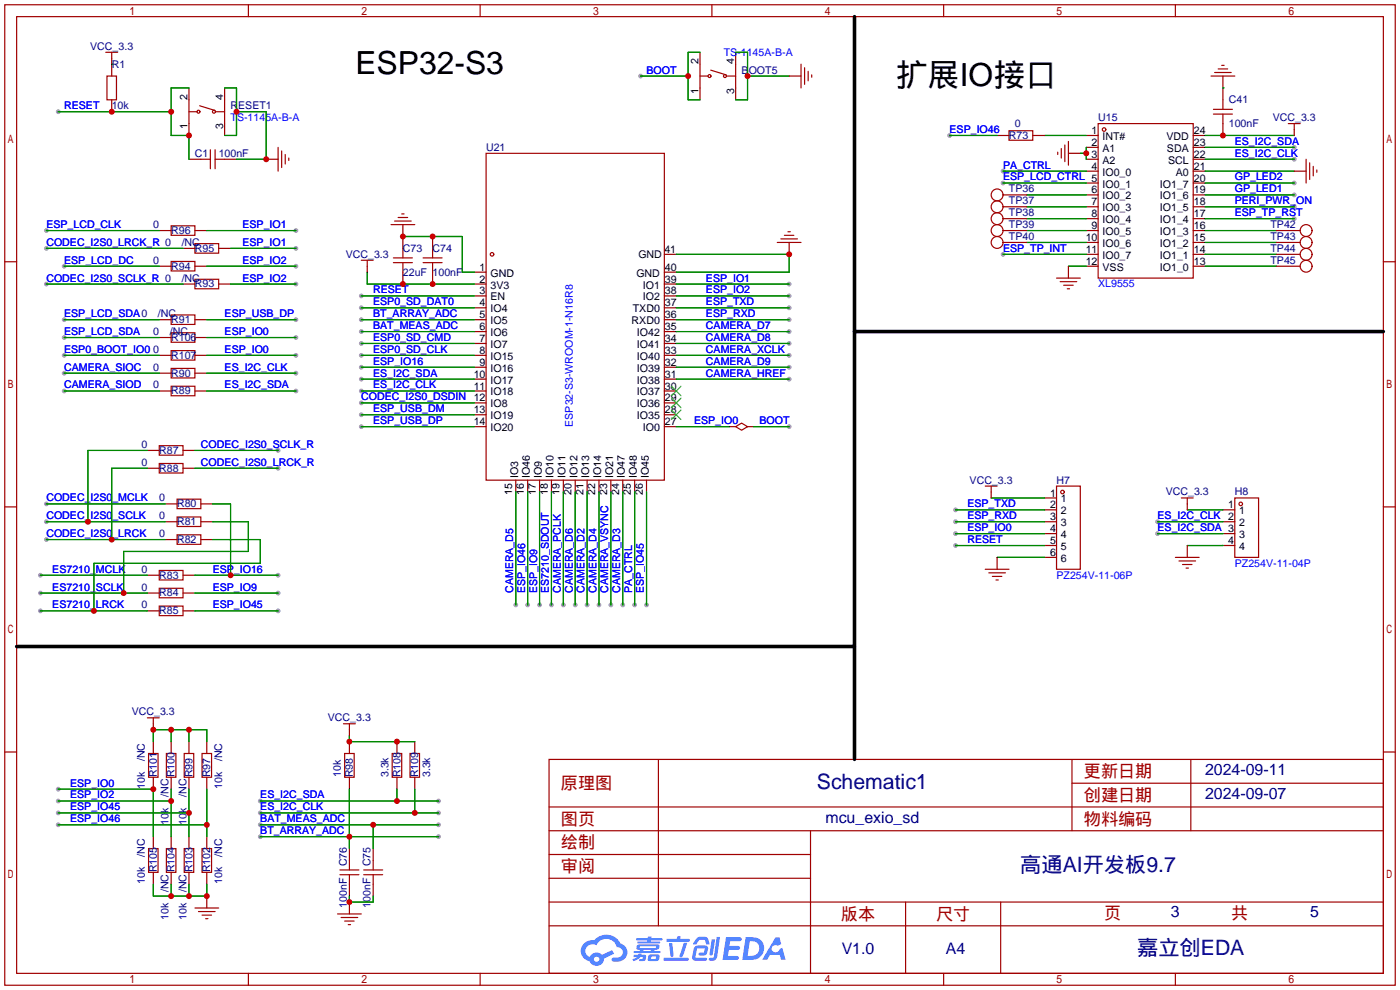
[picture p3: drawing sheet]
<svg xmlns="http://www.w3.org/2000/svg" width="299mm" height="212mm" viewBox="0 0 299 212" stroke-linecap="round" stroke-linejoin="round" font-family="sans-serif">
<g fill="#999">
<circle cx="12.4" cy="23.9" r=".51"/>
<circle cx="136.9" cy="16.3" r=".51"/>
<circle cx="77.2" cy="63.2" r=".51"/>
<circle cx="77.2" cy="65.8" r=".51"/>
<circle cx="77.2" cy="68.3" r=".51"/>
<circle cx="77.2" cy="70.9" r=".51"/>
<circle cx="77.2" cy="73.4" r=".51"/>
<circle cx="77.2" cy="75.9" r=".51"/>
<circle cx="77.2" cy="78.5" r=".51"/>
<circle cx="77.2" cy="81" r=".51"/>
<circle cx="77.2" cy="83.6" r=".51"/>
<circle cx="77.2" cy="86.1" r=".51"/>
<circle cx="77.2" cy="88.6" r=".51"/>
<circle cx="77.2" cy="91.2" r=".51"/>
<circle cx="110.2" cy="129.3" r=".51"/>
<circle cx="112.8" cy="129.3" r=".51"/>
<circle cx="115.3" cy="129.3" r=".51"/>
<circle cx="117.9" cy="129.3" r=".51"/>
<circle cx="120.4" cy="129.3" r=".51"/>
<circle cx="125.5" cy="129.3" r=".51"/>
<circle cx="128" cy="129.3" r=".51"/>
<circle cx="130.6" cy="129.3" r=".51"/>
<circle cx="133.1" cy="129.3" r=".51"/>
<circle cx="135.6" cy="129.3" r=".51"/>
<circle cx="168.7" cy="81" r=".51"/>
<circle cx="168.7" cy="78.5" r=".51"/>
<circle cx="168.7" cy="75.9" r=".51"/>
<circle cx="168.7" cy="73.4" r=".51"/>
<circle cx="168.7" cy="70.9" r=".51"/>
<circle cx="168.7" cy="68.3" r=".51"/>
<circle cx="168.7" cy="65.8" r=".51"/>
<circle cx="168.7" cy="63.2" r=".51"/>
<circle cx="168.7" cy="60.7" r=".51"/>
<circle cx="122.9" cy="129.3" r=".51"/>
<circle cx="138.2" cy="129.3" r=".51"/>
<circle cx="59.4" cy="122.9" r=".51"/>
<circle cx="59.4" cy="126.7" r=".51"/>
<circle cx="59.4" cy="130.6" r=".51"/>
<circle cx="59.4" cy="96.3" r=".51"/>
<circle cx="59.4" cy="100.1" r=".51"/>
<circle cx="9.9" cy="107.7" r=".51"/>
<circle cx="9.9" cy="111.5" r=".51"/>
<circle cx="9.9" cy="115.3" r=".51"/>
<circle cx="8.6" cy="122.9" r=".51"/>
<circle cx="8.6" cy="130.6" r=".51"/>
<circle cx="8.6" cy="126.7" r=".51"/>
<circle cx="63.2" cy="83.6" r=".51"/>
<circle cx="13.7" cy="83.6" r=".51"/>
<circle cx="63.2" cy="79.8" r=".51"/>
<circle cx="13.7" cy="79.8" r=".51"/>
<circle cx="63.2" cy="68.3" r=".51"/>
<circle cx="13.7" cy="68.3" r=".51"/>
<circle cx="63.2" cy="60.7" r=".51"/>
<circle cx="9.9" cy="60.7" r=".51"/>
<circle cx="63.2" cy="56.9" r=".51"/>
<circle cx="13.7" cy="56.9" r=".51"/>
<circle cx="63.2" cy="53.1" r=".51"/>
<circle cx="9.9" cy="53.1" r=".51"/>
<circle cx="63.2" cy="49.3" r=".51"/>
<circle cx="9.9" cy="49.3" r=".51"/>
<circle cx="12.4" cy="168.7" r=".51"/>
<circle cx="12.4" cy="171.2" r=".51"/>
<circle cx="12.4" cy="173.7" r=".51"/>
<circle cx="12.4" cy="176.3" r=".51"/>
<circle cx="63.2" cy="72.1" r=".51"/>
<circle cx="13.7" cy="72.1" r=".51"/>
<circle cx="63.2" cy="75.9" r=".51"/>
<circle cx="13.7" cy="75.9" r=".51"/>
<circle cx="55.6" cy="176.3" r=".51"/>
<circle cx="93.7" cy="176.3" r=".51"/>
<circle cx="55.6" cy="178.8" r=".51"/>
<circle cx="93.7" cy="178.8" r=".51"/>
<circle cx="55.6" cy="171.2" r=".51"/>
<circle cx="93.7" cy="171.2" r=".51"/>
<circle cx="55.6" cy="173.7" r=".51"/>
<circle cx="93.7" cy="173.7" r=".51"/>
<circle cx="204.2" cy="109" r=".51"/>
<circle cx="204.2" cy="111.5" r=".51"/>
<circle cx="204.2" cy="114" r=".51"/>
<circle cx="204.2" cy="116.6" r=".51"/>
<circle cx="247.4" cy="111.5" r=".51"/>
<circle cx="247.4" cy="114" r=".51"/>
<circle cx="168.7" cy="91.2" r=".51"/>
<circle cx="214.4" cy="36.6" r=".51"/>
<circle cx="214.4" cy="39.1" r=".51"/>
<circle cx="214.4" cy="54.4" r=".51"/>
<circle cx="276.6" cy="31.5" r=".51"/>
<circle cx="276.6" cy="34" r=".51"/>
<circle cx="276.6" cy="39.1" r=".51"/>
<circle cx="276.6" cy="41.7" r=".51"/>
<circle cx="276.6" cy="44.2" r=".51"/>
<circle cx="276.6" cy="46.7" r=".51"/>
<circle cx="202.9" cy="29" r=".51"/>
</g>
<g fill="none" stroke="#a10000" stroke-width=".25">
<path d="M1 1h297.2v209.6h-297.2zM3.6 3.6h292.1v204.4h-292.1zM53.1 1v2.6M102.6 1v2.6M152.1 1v2.6M201.7 1v2.6M251.2 1v2.6M1 55.9h2.6M295.7 55.9h2.5M1 108.3h2.6M295.7 108.3h2.5M1 160.7h2.6"/>
<path d="M117.3 162.3h178.4v45.7h-178.4zM117.3 177.5h178.4M117.3 172.5h178.4M140.7 162.3v35.6M173.2 177.5v30.5M229.1 162.3v15.2M229.1 167.4h66.6M254.5 162.3v15.2M295.7 160.7h2.5M117.3 182.6h55.9M117.3 197.9h178.4M117.3 192.8h178.4"/>
<path d="M117.3 187.7h55.9M193.5 192.8v15.2M213.9 192.8v15.2M53.1 208v2.6M102.6 208v2.6M152.1 208v2.6M201.7 208v2.6M251.2 208v2.6"/>
</g>
<g fill="#5487ff">
<path d="M155.2 200.3h2.6a.48 .48 0 0 1 .7 .4 .48 .48 0 0 1-.6 .4h-1.8l-.2 1.1h1.9a.43 .43 0 0 1 .4 .4 .43 .43 0 0 1-.5 .4h-1.9l-.2 1.3h1.7a.45 .45 0 0 1 .5 .2 .45 .45 0 0 1-.1 .6h-3.3z"/>
<path d="M165.7 200.3h.9l.4 1.5-.8 .3a.84 .84 0 0 0-1.2 .3 .84 .84 0 0 0 .4 1.1 .84 .84 0 0 0 1.1-.4l.1-.2 .6-.3 .7 2.5h-1l-.2-1h-2.1l-.6 1h-1.1z"/>
<path d="M152.1 200.8h.7l-.5 3.1a.36 .36 0 0 1-.3 .3 .36 .36 0 0 1-.4-.3z"/>
<path d="M153.2 200.2h.7l-.6 4.3a1.13 1.13 0 0 1-1.8 .6l.2-.4h.7l.2-.2z"/>
<path d="M148.9 200.6l.6-.4h1a.77 .77 0 0 1 .9 .5l.3 1-.2 .2h-.5l-.3-.9-.2-.2-1 .1-.7 1-.6-.1-.1-.2z"/>
<path d="M148.4 202.4l.6-.3h1.7a.81 .81 0 0 1 .7 .5 .81 .81 0 0 1-.2 .8 .81 .81 0 0 1-.9 .8h-.7a.32 .32 0 0 1-.3-.3 .32 .32 0 0 1 .4-.3h.7l.2-.9-1.6 .1-.4 1.8 2.2 .1a.32 .32 0 0 1 .3 .4 .32 .32 0 0 1-.4 .2h-2.2l-.5-.3-.1-.5z"/>
<path d="M141.9 204.7h5a.33 .33 0 0 1 .3 .3 .33 .33 0 0 1-.3 .3h-4.9l-.2-.1z"/>
<path d="M146.1 201.5h.8l-.7 2a.98 .98 0 0 1-.7 1.1l-.3-.3z"/>
<path d="M143 201.6h.7l.3 2.5a.34 .34 0 0 1-.3 .4 .34 .34 0 0 1-.4-.3z"/>
<path d="M142.5 200.7h2.1l.3-.6h.6l-.1 .6h1.7a.32 .32 0 0 1 .4 .3 .32 .32 0 0 1-.4 .3h-4.5l-.2-.2z"/>
<path d="M135.5 204.1h.9l.1-.3h.6v.3h.8a.82 .82 0 0 1-.5 1.3h-.8v-.4l.7-.1 .1-.3a.68 .68 0 0 0-1 .4l-1.1 .4-.1-.4 .9-.5h-.7z"/>
<path d="M136 200.5h2.4l.1-.3h.7v.3h2.2l.2 .3-.2 .2h-2.3v.2h1.8l.2 .3-.2 .1h-4.5l-.1-.4h2l.1-.2h-2.3l-.1-.2z"/>
<path d="M159.4 200.3l-.8 4.9h1.7a2.5 2.5 0 0 0 3-2.5 2.5 2.5 0 0 0-3.1-2.4zM160.3 201.1a1.61 1.61 0 0 1 2 1.5 1.61 1.61 0 0 1-1.8 1.7h-.7z"/>
<path d="M136.2 202a.55 .55 0 0 0-.2 .8 .55 .55 0 0 0 .7 .2l.1 .3h-1.3v.3l5.4 .1 .3-.2-.2-.2h-1.2l.2-.3a.7 .7 0 0 0 .8-.3 .7 .7 0 0 0 0-.8l-4.2-.1zM136.8 202.3l3.3-.1 .1 .1-.2 .3h-3.2zM137.5 203h1.7l-.2 .3h-1.4z"/>
<path d="M138.6 204.2a1.05 1.05 0 0 0 0 1.2 2.91 2.91 0 0 0 2.2-.2 .98 .98 0 0 0 0-1.2h-1.6zM139.2 204.5l.9-.1 .1 .4-.2 .2-.8-.1z"/>
<path d="M124.9 201.6a2.23 2.23 0 0 0-.7 2.3 2.23 2.23 0 0 0 1.8 1.6 1.58 1.58 0 0 0 1.8 .9 1.58 1.58 0 0 0 1.3-1.5l2.2-1.1-.5-.7-2.1 1a1.65 1.65 0 0 0-2.7 .4 1.45 1.45 0 0 1-.8-1.9 1.45 1.45 0 0 1 2-.7l.3 .1a2.3 2.3 0 0 1 2.3-1.3 2.3 2.3 0 0 1 2 1.7 1.12 1.12 0 0 1 1.3 1 1.12 1.12 0 0 1-1.1 1.2h-.7a.45 .45 0 0 0-.6 .4 .45 .45 0 0 0 .5 .5 2.21 2.21 0 0 0 2.2-.5 2.21 2.21 0 0 0 .5-2.3 2.13 2.13 0 0 0-1.3-1.1 3.3 3.3 0 0 0-5.6-.7l-1.1 .1zM127 205a.57 .57 0 0 1 1.1 0 .57 .57 0 0 1-1.1 0z"/>
</g>
<g fill="none" stroke="#a10000" stroke-width=".25">
<path d="M22.6 11.2h2.5M22.9 16.3h2v5h-2zM23.9 11.2v1.2M149.6 16.3h1.8M149.6 13.7v5.1M151.9 15l3.3 1M155.4 16.3h1.8M157.2 13.7v5.1M171.2 13.7v5.1M172 14.5v3.5M172.7 15.2v2.1M173.5 16v.5"/>
<path d="M258.8 16.3h5.1M259.6 15.5h3.5M260.3 14.7h2.1M261.1 14h.5M40.4 23.9h1.8M40.4 21.3v5.1M42.7 22.6l3.3 1M42.9 34h2.1M45 32v4.1M46 34h2M46 32v4.1M46.2 23.9h1.8"/>
<path d="M48 21.3v5.1M59.4 31.5v5.1M60.2 32.3v3.5M61 33v2.1M61.7 33.8v.5M103.9 32.8h38.1v69.8h-38.1zM215.6 27.9h5.1v2.1h-5.1zM226.1 32.5v.5M226.8 31.8v2M227.6 31v3.5M228.3 30.2v5.1M234.7 26.4h20.3v33h-20.3z"/>
<path d="M259.3 24.4h4.1M259.3 23.4h4.1M261.4 21.3v2.1M261.4 24.4v2M275.3 26.4h2.6M276.6 26.4v1.3M279.1 34v5.1M279.9 34.8v3.6M280.7 35.6v2M281.4 36.3v.5M36.6 55.9h5.1v2h-5.1zM36.6 48.3h5.1v2h-5.1z"/>
<path d="M41.7 59.7h5v2h-5zM41.7 52.1h5v2h-5zM77.2 55.6h2.6M78.5 55.6v1.3M83.6 48h5M84.1 56.1h4M84.1 55.1h4M84.3 47.2h3.6M85.1 46.5h2M85.9 45.7h.5M86.1 53.1v2M86.1 56.1v2.1"/>
<path d="M90.4 56.1h4.1M90.4 55.1h4.1M92.5 53.1v2M92.5 56.1v2.1M166.1 51.8h5.1M166.9 51.1h3.5M167.6 50.3h2.1M168.4 49.5h.5M225.8 59.4h5.1M36.6 78.7h5.1v2.1h-5.1zM36.6 67.3h5.1v2h-5.1zM36.6 71.1h5.1v2.1h-5.1z"/>
<path d="M36.6 74.9h5.1v2.1h-5.1zM226.6 60.2h3.5M227.3 61h2.1M228.1 61.7h.5M34 95.2h5.1v2.1h-5.1zM34 99.1h5.1v2h-5.1zM36.6 82.5h5.1v2.1h-5.1zM157.2 91.2l1.3-.8 1.3 .8-1.3 .7zM37.8 106.7h5.1v2h-5.1zM37.8 110.5h5.1v2h-5.1zM37.8 114.3h5.1v2h-5.1zM210.6 103.9h2.5"/>
<path d="M211.8 103.9v1.3M225.8 103.9h5.1v17.8h-5.1zM251.2 119.1h5.1M252 119.9h3.5M252.5 106.4h2.5M253.7 106.4v1.3M263.9 106.4h5.1v12.7h-5.1zM34 121.9h5.1v2.1h-5.1zM34 125.7h5.1v2.1h-5.1zM34 129.5h5.1v2.1h-5.1zM210.6 121.7h5M211.3 122.4h3.6"/>
<path d="M212.1 123.2h2M212.9 124h.5M252.7 120.6h2.1M253.5 121.4h.5M31.5 153.4h2.5M32.8 153.4v1.3M73.4 154.7h2.5M74.7 154.7v1.3M31.7 161h2.1v5.1h-2.1zM35.6 161h2v5.1h-2zM39.4 161h2v5.1h-2zM43.2 161h2v5.1h-2z"/>
<path d="M73.7 161h2v5.1h-2zM83.8 161h2.1v5.1h-2.1zM87.6 161h2.1v5.1h-2.1zM31.7 181.4h2.1v5h-2.1zM35.6 181.4h2v5h-2zM39.4 181.4h2v5h-2zM41.7 194.1h5M42.4 194.8h3.6M43.2 181.4h2v5h-2zM43.2 195.6h2M43.9 196.3h.5M72.1 195.3h5.1"/>
<path d="M72.6 186.9h4.1M72.6 185.9h4.1M72.9 196.1h3.6M73.7 196.9h2M74.4 197.6h.5M74.7 183.9v2M74.7 186.9v2.1M77.7 186.9h4.1M77.7 185.9h4.1M79.8 183.9v2M79.8 186.9v2.1"/>
<circle cx="151.6" cy="16.3" r=".32"/>
<circle cx="154.9" cy="16.3" r=".32"/>
<circle cx="42.4" cy="23.9" r=".32"/>
<circle cx="45.7" cy="23.9" r=".32"/>
<circle cx="236" cy="27.7" r=".38"/>
<circle cx="105.2" cy="54.4" r=".38"/>
<circle cx="213.1" cy="41.7" r="1.27"/>
<circle cx="213.1" cy="46.7" r="1.27"/>
<circle cx="213.1" cy="51.8" r="1.27"/>
<circle cx="213.1" cy="49.3" r="1.27"/>
<circle cx="213.1" cy="44.2" r="1.27"/>
<circle cx="279.1" cy="54.4" r="1.27"/>
<circle cx="279.1" cy="51.8" r="1.27"/>
<circle cx="279.1" cy="49.3" r="1.27"/>
<circle cx="279.1" cy="56.9" r="1.27"/>
<circle cx="227.1" cy="105.2" r=".38"/>
<circle cx="265.2" cy="107.7" r=".38"/>
</g>
<g fill="none" stroke="#870000" stroke-width=".25">
<path d="M23.9 12.4v3.9M40.4 18.8v2.5M48 18.8v2.5M149.6 11.2v2.5M149.6 18.8v2.5M157.2 11.2v2.5M157.2 18.8v2.5M168.7 16.3h2.5M261.4 16.3v5M23.9 21.3v2.6M40.4 34h2.5M40.4 26.4v2.6"/>
<path d="M48 34h2.5M48 26.4v2.6M56.9 34h2.5M213.1 29h2.5M220.7 29h2.6M228.3 32.8h2.6M232.2 34h2.5M232.2 29h2.5M232.2 31.5h2.5M232.2 36.6h2.5M232.2 39.1h2.5M255 34h2.6"/>
<path d="M255 29h2.6M255 31.5h2.6M255 36.6h2.6M255 39.1h2.6M261.4 26.4v2.6M276.6 36.6h2.5M276.6 27.7v1.3M34 56.9h2.6M34 49.3h2.6M39.1 53.1h2.6M41.7 56.9h2.5M41.7 49.3h2.5"/>
<path d="M46.7 53.1h2.6M78.5 56.9v1.3M86.1 48v5.1M86.1 58.2v2.5M92.5 50.5v2.6M92.5 58.2v2.5M101.3 58.2h2.6M142 58.2h2.5M142 54.4h2.5M168.7 51.8v2.6M214.4 49.3h5.1M214.4 41.7h5.1"/>
<path d="M214.4 44.2h5.1M214.4 46.7h5.1M214.4 51.8h5.1M228.3 56.9v2.5M232.2 54.4h2.5M232.2 56.9h2.5M232.2 49.3h2.5M232.2 41.7h2.5M232.2 44.2h2.5M232.2 46.7h2.5M232.2 51.8h2.5M255 54.4h2.6"/>
<path d="M255 56.9h2.6M255 49.3h2.6M255 41.7h2.6M255 44.2h2.6M255 46.7h2.6M255 51.8h2.6M272.8 54.4h5.1M272.8 56.9h5.1M272.8 49.3h5.1M272.8 51.8h5.1M34 68.3h2.6M34 75.9h2.6"/>
<path d="M34 79.8h2.6M34 72.1h2.6M39.1 60.7h2.6M41.7 68.3h2.5M41.7 75.9h2.5M41.7 79.8h2.5M41.7 72.1h2.5M46.7 60.7h2.6M101.3 60.7h2.6M101.3 63.2h2.6M101.3 65.8h2.6M101.3 68.3h2.6"/>
<path d="M101.3 70.9h2.6M101.3 73.4h2.6M101.3 75.9h2.6M101.3 78.5h2.6M142 60.7h2.5M142 63.2h2.5M142 65.8h2.5M142 68.3h2.5M142 70.9h2.5M142 73.4h2.5M142 75.9h2.5M142 78.5h2.5"/>
<path d="M31.5 96.3h2.5M34 83.6h2.6M39.1 96.3h2.6M41.7 83.6h2.5M101.3 81h2.6M101.3 83.6h2.6M101.3 86.1h2.6M101.3 88.6h2.6M101.3 91.2h2.6M142 81h2.5M142 83.6h2.5M142 86.1h2.5"/>
<path d="M142 88.6h2.5M142 91.2h2.5M156 91.2h1.2M159.8 91.2h1.2M31.5 100.1h2.5M35.3 107.7h2.5M35.3 111.5h2.5M35.3 115.3h2.5M39.1 100.1h2.6M42.9 107.7h2.6M42.9 111.5h2.6M42.9 115.3h2.6"/>
<path d="M110.2 102.6v2.6M112.8 102.6v2.6M115.3 102.6v2.6M117.9 102.6v2.6M120.4 102.6v2.6M122.9 102.6v2.6M125.5 102.6v2.6M128 102.6v2.6M130.6 102.6v2.6M133.1 102.6v2.6M135.6 102.6v2.6M138.2 102.6v2.6"/>
<path d="M211.8 105.2v1.2M213.1 119.1v2.6M223.3 111.5h2.5M223.3 106.4h2.5M223.3 109h2.5M223.3 114h2.5M223.3 116.6h2.5M223.3 119.1h2.5M253.7 107.7v1.3M253.7 116.6v2.5M261.4 111.5h2.5M261.4 109h2.5"/>
<path d="M261.4 114h2.5M261.4 116.6h2.5M31.5 122.9h2.5M31.5 126.7h2.5M31.5 130.6h2.5M39.1 122.9h2.6M39.1 126.7h2.6M39.1 130.6h2.6M32.8 154.7v1.3M32.8 158.5v2.5M36.6 158.5v2.5M40.4 158.5v2.5"/>
<path d="M44.2 158.5v2.5M74.7 156v1.2M74.7 158.5v2.5M84.8 158.5v2.5M88.6 158.5v2.5M32.8 166.1v2.6M32.8 178.8v2.6M36.6 166.1v2.6M36.6 178.8v2.6M40.4 166.1v2.6M40.4 178.8v2.6M44.2 166.1v2.6"/>
<path d="M44.2 178.8v2.6M74.7 166.1v2.6M84.8 166.1v2.6M88.6 166.1v2.6M32.8 186.4v2.6M36.6 186.4v2.6M40.4 186.4v2.6M44.2 186.4v2.6M44.2 191.5v2.6M74.7 181.4v2.5M74.7 189v2.5M74.7 192.8v2.5"/>
<path d="M79.8 181.4v2.5M79.8 189v2.5"/>
</g>
<g fill="none" stroke="#008700" stroke-width=".25">
<path d="M23.9 13.7h.1M40.4 18.8h-3.8v10.2h3.8v5M48 18.8h2.5v10.2h-2.5M136.9 16.3h10.2M149.6 11.2h-2.5v10.1h2.5M157.2 11.2h2.6v10.1h-2.6M159.8 16.3h8.9M261.4 18.8h.1M12.4 23.9h24.2M50.5 23.9h6.4v10.1h-6.4M202.9 29h10.2M214.4 36.6h17.8"/>
<path d="M214.4 39.1h17.8M223.3 29h8.9M230.9 32.8h1.3M232.2 31.5v2.5M257.6 34h19M257.6 29h19M257.6 36.6h19M257.6 39.1h19M257.6 31.5h19M9.9 53.1h29.2M9.9 49.3h24.1M13.7 56.9h20.3"/>
<path d="M44.2 56.9h19M44.2 49.3h19M49.3 53.1h13.9M78.5 58.2v2.5h22.8M86.1 50.5h12.7v7.7h2.5M144.5 54.4h24.2v3.8h-24.2M214.4 54.4h17.8M219.5 49.3h12.7M219.5 41.7h12.7M219.5 44.2h12.7M219.5 46.7h12.7M219.5 51.8h12.7"/>
<path d="M228.3 56.9h3.9M257.6 54.4h15.2M257.6 56.9h15.2M257.6 49.3h15.2M257.6 41.7h19M257.6 44.2h19M257.6 46.7h19M257.6 51.8h15.2M9.9 60.7h29.2M13.7 68.3h20.3M13.7 75.9h20.3M13.7 79.8h20.3"/>
<path d="M13.7 72.1h20.3M44.2 68.3h19M44.2 75.9h19M44.2 79.8h19M44.2 72.1h19M49.3 60.7h13.9M77.2 63.2h24.1M77.2 65.8h24.1M77.2 68.3h24.1M77.2 70.9h24.1M77.2 73.4h24.1M77.2 75.9h24.1"/>
<path d="M77.2 78.5h24.1M144.5 60.7h24.2M144.5 63.2h24.2M144.5 65.8h24.2M144.5 68.3h24.2M144.5 70.9h24.2M144.5 73.4h24.2M144.5 75.9h24.2M144.5 78.5h24.2M13.7 83.6h20.3M31.5 96.3h-12.7v15.2M41.7 96.3h17.7"/>
<path d="M44.2 83.6h19M77.2 81h24.1M77.2 83.6h24.1M77.2 86.1h24.1M77.2 88.6h24.1M77.2 91.2h24.1M144.5 81h24.2M144.5 91.2h11.5M161 91.2h7.7M9.9 107.7h25.4M9.9 111.5h25.4M9.9 115.3h25.4"/>
<path d="M31.5 100.1h-7.6v15.2M41.7 100.1h17.7M45.5 107.7h3.8v15.2M45.5 111.5h7.6v6.4h-26.7v8.8M45.5 115.3h10.1v5.1h-35.5v10.2M110.2 105.2v24.1M112.8 105.2v24.1M115.3 105.2v24.1M117.9 105.2v24.1M120.4 105.2v24.1M122.9 105.2v24.1M125.5 105.2v24.1"/>
<path d="M128 105.2v24.1M130.6 105.2v24.1M133.1 105.2v24.1M135.6 105.2v24.1M138.2 105.2v24.1M204.2 111.5h19.1M204.2 109h19.1M204.2 114h19.1M204.2 116.6h19.1M211.8 106.4h11.5M213.1 119.1h10.2M247.4 111.5h14"/>
<path d="M247.4 114h14M253.7 109h7.7M253.7 116.6h7.7M8.6 122.9h22.9M8.6 126.7h22.9M8.6 130.6h22.9M41.7 122.9h17.7M41.7 126.7h17.7M41.7 130.6h17.7M32.8 158.5v-2.5h11.4v2.5M36.6 156v2.5M40.4 156v2.5"/>
<path d="M74.7 157.2v1.3h13.9M12.4 168.7h20.4v10.1M12.4 171.2h24.2M12.4 173.7h28M12.4 176.3h31.8M36.6 168.7v10.1M40.4 168.7v10.1M44.2 168.7v10.1M55.6 171.2h38.1M55.6 173.7h38.1M55.6 176.3h38.1M55.6 178.8h38.1"/>
<path d="M74.7 168.7v12.7M79.8 176.3v5.1M84.8 168.7v2.5M88.6 168.7v5M32.8 189v2.5h11.4v-2.5M36.6 189v2.5M40.4 189v2.5M74.7 191.5v1.3h5.1v-1.3"/>
</g>
<path d="M182.6 3.6v134.6h-179M182.6 70.9h113.1M182.6 138.2v24.1" fill="none" stroke="#000" stroke-width=".76"/>
<path d="M143.5 87.6l2 2.1M143.5 85.1l2 2M143.5 82.5l2 2.1M145.5 87.6l-2 2.1M145.5 85.1l-2 2M145.5 82.5l-2 2.1" fill="none" stroke="#3c3" stroke-width=".25"/>
<g fill="#c00">
<circle cx="56.9" cy="34" r=".63"/>
<circle cx="50.5" cy="23.9" r=".63"/>
<circle cx="23.9" cy="23.9" r=".63"/>
<circle cx="36.6" cy="23.9" r=".63"/>
<circle cx="40.4" cy="29" r=".63"/>
<circle cx="159.8" cy="16.3" r=".63"/>
<circle cx="147.1" cy="16.3" r=".63"/>
<circle cx="86.1" cy="50.5" r=".63"/>
<circle cx="92.5" cy="50.5" r=".63"/>
<circle cx="86.1" cy="60.7" r=".63"/>
<circle cx="92.5" cy="60.7" r=".63"/>
<circle cx="168.7" cy="54.4" r=".63"/>
<circle cx="49.3" cy="122.9" r=".63"/>
<circle cx="18.8" cy="111.5" r=".63"/>
<circle cx="23.9" cy="115.3" r=".63"/>
<circle cx="20.1" cy="130.6" r=".63"/>
<circle cx="26.4" cy="126.7" r=".63"/>
<circle cx="44.2" cy="191.5" r=".63"/>
<circle cx="40.4" cy="191.5" r=".63"/>
<circle cx="36.6" cy="191.5" r=".63"/>
<circle cx="36.6" cy="156" r=".63"/>
<circle cx="32.8" cy="156" r=".63"/>
<circle cx="40.4" cy="156" r=".63"/>
<circle cx="32.8" cy="168.7" r=".63"/>
<circle cx="36.6" cy="171.2" r=".63"/>
<circle cx="40.4" cy="173.7" r=".63"/>
<circle cx="44.2" cy="176.3" r=".63"/>
<circle cx="74.7" cy="192.8" r=".63"/>
<circle cx="79.8" cy="176.3" r=".63"/>
<circle cx="74.7" cy="178.8" r=".63"/>
<circle cx="84.8" cy="171.2" r=".63"/>
<circle cx="88.6" cy="173.7" r=".63"/>
<circle cx="74.7" cy="158.5" r=".63"/>
<circle cx="84.8" cy="158.5" r=".63"/>
<circle cx="261.4" cy="29" r=".63"/>
<circle cx="232.2" cy="32.8" r=".63"/>
</g>
<g font-size="6.8">
<text x="75.9" y="15.9">ESP32-S3</text>
<text x="191.5" y="18.4">扩展IO接口</text>
</g>
<g font-size="4.5" fill="#000080">
<text x="174.6" y="168.6">Schematic1</text>
<text x="218.1" y="186.3">高通AI开发板9.7</text>
<text x="243" y="204.1">嘉立创EDA</text>
</g>
<g font-size="3.7" fill="#a00000">
<text x="231.6" y="166.1">更新日期</text>
<text x="119.9" y="168.6">原理图</text>
<text x="231.6" y="171.2">创建日期</text>
<text x="119.9" y="176.3">图页</text>
<text x="231.6" y="176.3">物料编码</text>
<text x="119.9" y="181.3">绘制</text>
<text x="119.9" y="186.4">审阅</text>
<text x="179.7" y="196.6">版本</text>
<text x="200" y="196.6">尺寸</text>
<text x="236" y="196.3">页</text>
<text x="263.1" y="196.3">共</text>
</g>
<g font-size="3.4" fill="#000080">
<text x="257.6" y="165.7">2024-09-11</text>
<text x="257.6" y="170.8">2024-09-07</text>
<text x="176.4" y="175.9">mcu_exio_sd</text>
<text x="250.3" y="196">3</text>
<text x="280" y="196">5</text>
<text x="179.9" y="203.8">V1.0</text>
<text x="202.1" y="203.8">A4</text>
</g>
<g font-size="2.3" fill="#000080">
<text x="19.3" y="10.6">VCC_3.3</text>
<text x="23.9" y="14.4">R1</text>
<text x="158.5" y="15.7">BOOT5</text>
<text x="23.9" y="23.3">10k</text>
<text x="49.3" y="23.3">RESET1</text>
<text x="262.6" y="22.1">C41</text>
<text x="215.6" y="29.7">R73</text>
<text x="216.9" y="27.1">0</text>
<text x="234.7" y="25.9">U15</text>
<text x="262.6" y="27.1">100nF</text>
<text x="272" y="25.9">VCC_3.3</text>
<text x="41.7" y="33.5">C1</text>
<text x="46.7" y="33.5">100nF</text>
<text x="103.9" y="32.2">U21</text>
<text x="215.6" y="41.1">TP36</text>
<text x="215.6" y="43.7">TP37</text>
<text x="215.6" y="46.2">TP38</text>
<text x="32.8" y="48.7">0</text>
<text x="36.6" y="50">R96</text>
<text x="38.8" y="52.5">/NC</text>
<text x="41.7" y="53.8">R95</text>
<text x="86.1" y="53.8">C73</text>
<text x="92.5" y="53.8">C74</text>
<text x="215.6" y="48.7">TP39</text>
<text x="215.6" y="51.3">TP40</text>
<text x="271.5" y="48.7">TP42</text>
<text x="271.5" y="51.3">TP43</text>
<text x="271.5" y="53.8">TP44</text>
<text x="32.8" y="56.4">0</text>
<text x="36.6" y="57.6">R94</text>
<text x="73.9" y="55.1">VCC_3.3</text>
<text x="86.1" y="58.9">22uF</text>
<text x="92.5" y="58.9">100nF</text>
<text x="271.5" y="56.4">TP45</text>
<text x="38.8" y="60.2">/NC</text>
<text x="41.7" y="61.4">R93</text>
<text x="32.8" y="71.6">0</text>
<text x="33.8" y="67.8">/NC</text>
<text x="36.3" y="71.6">/NC</text>
<text x="36.6" y="69.1">R91</text>
<text x="32.8" y="75.4">0</text>
<text x="36.6" y="72.9">R106</text>
<text x="36.6" y="76.7">R107</text>
<text x="32.8" y="83">0</text>
<text x="32.8" y="79.2">0</text>
<text x="36.6" y="80.5">R90</text>
<text x="36.6" y="84.3">R89</text>
<text x="30.2" y="95.7">0</text>
<text x="30.2" y="99.5">0</text>
<text x="34" y="97">R87</text>
<text x="34" y="100.8">R88</text>
<text x="34" y="107.2">0</text>
<text x="207.2" y="103.3">VCC_3.3</text>
<text x="225.8" y="103.3">H7</text>
<text x="249.1" y="105.9">VCC_3.3</text>
<text x="263.9" y="105.9">H8</text>
<text x="34" y="111">0</text>
<text x="37.8" y="108.4">R80</text>
<text x="37.8" y="112.2">R81</text>
<text x="34" y="114.8">0</text>
<text x="37.8" y="116">R82</text>
<text x="30.2" y="122.4">0</text>
<text x="34" y="123.7">R83</text>
<text x="30.2" y="126.2">0</text>
<text x="30.2" y="130">0</text>
<text x="34" y="127.5">R84</text>
<text x="34" y="131.3">R85</text>
<text x="28.2" y="152.9">VCC_3.3</text>
<text x="70.1" y="154.1">VCC_3.3</text>
<text x="31" y="162.7" transform="rotate(-90 31 162.7)">/NC</text>
<text x="33.5" y="166.1" transform="rotate(-90 33.5 166.1)">R101</text>
<text x="37.3" y="166.1" transform="rotate(-90 37.3 166.1)">R100</text>
<text x="41.1" y="166.1" transform="rotate(-90 41.1 166.1)">R99</text>
<text x="44.9" y="166.1" transform="rotate(-90 44.9 166.1)">R97</text>
<text x="47.5" y="162.7" transform="rotate(-90 47.5 162.7)">/NC</text>
<text x="72.9" y="166.1" transform="rotate(-90 72.9 166.1)">10k</text>
<text x="75.4" y="166.1" transform="rotate(-90 75.4 166.1)">R98</text>
<text x="83" y="166.1" transform="rotate(-90 83 166.1)">3.3k</text>
<text x="85.6" y="166.1" transform="rotate(-90 85.6 166.1)">R108</text>
<text x="89.4" y="166.1" transform="rotate(-90 89.4 166.1)">R109</text>
<text x="91.9" y="166.1" transform="rotate(-90 91.9 166.1)">3.3k</text>
<text x="31" y="168.7" transform="rotate(-90 31 168.7)">10k</text>
<text x="36" y="170.4" transform="rotate(-90 36 170.4)">/NC</text>
<text x="39.8" y="170.4" transform="rotate(-90 39.8 170.4)">/NC</text>
<text x="47.5" y="168.7" transform="rotate(-90 47.5 168.7)">10k</text>
<text x="36" y="176.3" transform="rotate(-90 36 176.3)">10k</text>
<text x="39.8" y="176.3" transform="rotate(-90 39.8 176.3)">10k</text>
<text x="31" y="183.1" transform="rotate(-90 31 183.1)">/NC</text>
<text x="47.5" y="183.1" transform="rotate(-90 47.5 183.1)">/NC</text>
<text x="74.1" y="185.2" transform="rotate(-90 74.1 185.2)">C76</text>
<text x="79.2" y="185.2" transform="rotate(-90 79.2 185.2)">C75</text>
<text x="31" y="189" transform="rotate(-90 31 189)">10k</text>
<text x="33.5" y="186.4" transform="rotate(-90 33.5 186.4)">R105</text>
<text x="36" y="190.7" transform="rotate(-90 36 190.7)">/NC</text>
<text x="37.3" y="186.4" transform="rotate(-90 37.3 186.4)">R104</text>
<text x="39.8" y="190.7" transform="rotate(-90 39.8 190.7)">/NC</text>
<text x="41.1" y="186.4" transform="rotate(-90 41.1 186.4)">R103</text>
<text x="44.9" y="186.4" transform="rotate(-90 44.9 186.4)">R102</text>
<text x="47.5" y="189" transform="rotate(-90 47.5 189)">10k</text>
<text x="36" y="196.6" transform="rotate(-90 36 196.6)">10k</text>
<text x="39.8" y="196.6" transform="rotate(-90 39.8 196.6)">10k</text>
<text x="74.1" y="194.1" transform="rotate(-90 74.1 194.1)">100nF</text>
<text x="79.2" y="194.1" transform="rotate(-90 79.2 194.1)">100nF</text>
</g>
<g font-size="2.3" fill="#00f">
<text x="154.7" y="11.9">TS-1145A-B-A</text>
<text x="138.2" y="15.7">BOOT</text>
<text x="13.7" y="23.3">RESET</text>
<text x="49.3" y="25.9">TS-1145A-B-A</text>
<text x="202.9" y="28.4">ESP_IO46</text>
<text x="263.9" y="31">ES_I2C_SDA</text>
<text x="263.9" y="33.5">ES_I2C_CLK</text>
<text x="214.4" y="36">PA_CTRL</text>
<text x="214.4" y="38.6">ESP_LCD_CTRL 5</text>
<text x="263.9" y="38.6">GP_LED2</text>
<text x="263.9" y="41.1">GP_LED1</text>
<text x="263.9" y="43.7">PERI_PWR_ON</text>
<text x="263.9" y="46.2">ESP_TP_RST</text>
<text x="9.9" y="52.5">CODEC_I2S0_LRCK_R 0</text>
<text x="9.9" y="48.7">ESP_LCD_CLK</text>
<text x="51.8" y="52.5">ESP_IO1</text>
<text x="51.8" y="48.7">ESP_IO1</text>
<text x="214.4" y="53.8">ESP_TP_INT</text>
<text x="13.7" y="56.4">ESP_LCD_DC</text>
<text x="51.8" y="56.4">ESP_IO2</text>
<text x="9.9" y="60.2">CODEC_I2S0_SCLK_R 0</text>
<text x="51.8" y="60.2">ESP_IO2</text>
<text x="79.8" y="62.7">RESET</text>
<text x="79.8" y="65.2">ESP0_SD_DAT0</text>
<text x="150.9" y="65.2">ESP_TXD</text>
<text x="150.9" y="62.7">ESP_IO2</text>
<text x="150.9" y="60.2">ESP_IO1</text>
<text x="234.7" y="61.4">XL9555</text>
<text x="13.7" y="67.8">ESP_LCD_SDA0</text>
<text x="13.7" y="71.6">ESP_LCD_SDA</text>
<text x="48" y="67.8">ESP_USB_DP</text>
<text x="48" y="71.6">ESP_IO0</text>
<text x="79.8" y="67.8">BT_ARRAY_ADC</text>
<text x="79.8" y="70.3">BAT_MEAS_ADC</text>
<text x="150.9" y="70.3">CAMERA_D7</text>
<text x="150.9" y="67.8">ESP_RXD</text>
<text x="13.7" y="75.4">ESP0_BOOT_IO0</text>
<text x="48" y="75.4">ESP_IO0</text>
<text x="79.8" y="72.9">ESP0_SD_CMD</text>
<text x="79.8" y="75.4">ESP0_SD_CLK</text>
<text x="79.8" y="77.9">ESP_IO16</text>
<text x="150.9" y="77.9">CAMERA_D9</text>
<text x="150.9" y="75.4">CAMERA_XCLK</text>
<text x="150.9" y="72.9">CAMERA_D8</text>
<text x="13.7" y="83">CAMERA_SIOD</text>
<text x="13.7" y="79.2">CAMERA_SIOC</text>
<text x="48" y="83">ES_I2C_SDA</text>
<text x="48" y="79.2">ES_I2C_CLK</text>
<text x="79.8" y="80.5">ES_I2C_SDA</text>
<text x="79.8" y="83">ES_I2C_CLK</text>
<text x="150.9" y="80.5">CAMERA_HREF</text>
<text x="77.2" y="85.6">CODEC_I2S0_DSDIN</text>
<text x="79.8" y="88.1">ESP_USB_DM</text>
<text x="42.9" y="95.7">CODEC_I2S0_SCLK_R</text>
<text x="79.8" y="90.6">ESP_USB_DP</text>
<text x="122.4" y="91.2" transform="rotate(-90 122.4 91.2)">ESP32-S3-WROOM-1-N16R8</text>
<text x="148.3" y="90.6">ESP_IO0</text>
<text x="162.3" y="90.6">BOOT</text>
<text x="42.9" y="99.5">CODEC_I2S0_LRCK_R</text>
<text x="9.9" y="107.2">CODEC_I2S0_MCLK</text>
<text x="9.9" y="111">CODEC_I2S0_SCLK</text>
<text x="206.8" y="108.4">ESP_TXD</text>
<text x="206.8" y="111">ESP_RXD</text>
<text x="206.8" y="113.5">ESP_IO0</text>
<text x="247.4" y="111">ES_I2C_CLK</text>
<text x="247.4" y="113.5">ES_I2C_SDA 3</text>
<text x="9.9" y="114.8">CODEC_I2S0_LRCK</text>
<text x="206.8" y="116">RESET</text>
<text x="11.2" y="122.4">ES7210_MCLK</text>
<text x="45.5" y="122.4">ESP_IO16</text>
<text x="225.8" y="123.7">PZ254V-11-06P</text>
<text x="263.9" y="121.1">PZ254V-11-04P</text>
<text x="11.2" y="130">ES7210_LRCK</text>
<text x="11.2" y="126.2">ES7210_SCLK</text>
<text x="45.5" y="126.2">ESP_IO9</text>
<text x="45.5" y="130">ESP_IO45</text>
<text x="109.7" y="126.7" transform="rotate(-90 109.7 126.7)">CAMERA_D5</text>
<text x="112.2" y="126.7" transform="rotate(-90 112.2 126.7)">ESP_IO46</text>
<text x="114.8" y="126.7" transform="rotate(-90 114.8 126.7)">ESP_IO9</text>
<text x="117.3" y="126.7" transform="rotate(-90 117.3 126.7)">ES7210_SDOUT</text>
<text x="119.9" y="126.7" transform="rotate(-90 119.9 126.7)">CAMERA_PCLK</text>
<text x="122.4" y="126.7" transform="rotate(-90 122.4 126.7)">CAMERA_D6</text>
<text x="124.9" y="126.7" transform="rotate(-90 124.9 126.7)">CAMERA_D2</text>
<text x="127.5" y="126.7" transform="rotate(-90 127.5 126.7)">CAMERA_D4</text>
<text x="130" y="126.7" transform="rotate(-90 130 126.7)">CAMERA_VSYNC</text>
<text x="132.6" y="126.7" transform="rotate(-90 132.6 126.7)">CAMERA_D3</text>
<text x="135.1" y="126.7" transform="rotate(-90 135.1 126.7)">PA_CTRL</text>
<text x="137.6" y="126.7" transform="rotate(-90 137.6 126.7)">ESP_IO45</text>
<text x="15" y="168.1">ESP_IO0</text>
<text x="15" y="170.7">ESP_IO2</text>
<text x="15" y="173.2">ESP_IO45</text>
<text x="55.6" y="170.7">ES_I2C_SDA</text>
<text x="55.6" y="173.2">ES_I2C_CLK</text>
<text x="15" y="175.7">ESP_IO46</text>
<text x="55.6" y="175.7">BAT_MEAS_ADC</text>
<text x="55.6" y="178.3">BT_ARRAY_ADC</text>
</g>
<g font-size="2.3">
<text x="149.3" y="13.7" transform="rotate(-90 149.3 13.7)">2</text>
<text x="156.9" y="13.7" transform="rotate(-90 156.9 13.7)">4</text>
<text x="40.1" y="21.3" transform="rotate(-90 40.1 21.3)">2</text>
<text x="47.7" y="21.3" transform="rotate(-90 47.7 21.3)">4</text>
<text x="149.3" y="20.1" transform="rotate(-90 149.3 20.1)">1</text>
<text x="156.9" y="20.1" transform="rotate(-90 156.9 20.1)">3</text>
<text x="40.1" y="27.7" transform="rotate(-90 40.1 27.7)">1</text>
<text x="47.7" y="27.7" transform="rotate(-90 47.7 27.7)">3</text>
<text x="233.3" y="28.6">1</text>
<text x="235.6" y="29.9">INT#</text>
<text x="249.3" y="29.9">VDD</text>
<text x="255.1" y="28.6">24</text>
<text x="233.3" y="31.2">2</text>
<text x="233.3" y="33.7">3</text>
<text x="235.6" y="32.5">A1</text>
<text x="235.6" y="35">A2</text>
<text x="249.4" y="32.5">SDA</text>
<text x="249.7" y="35">SCL</text>
<text x="255.1" y="33.7">22</text>
<text x="255.1" y="31.2">23</text>
<text x="233.3" y="36.3">4</text>
<text x="233.3" y="41.3">6</text>
<text x="235.6" y="37.5">IO0_0</text>
<text x="235.6" y="40.1">IO0_1</text>
<text x="247.9" y="40.1">IO1_7</text>
<text x="251.3" y="37.5">A0</text>
<text x="255.1" y="41.3">19</text>
<text x="255.1" y="38.8">20</text>
<text x="255.1" y="36.3">21</text>
<text x="233.3" y="43.9">7</text>
<text x="233.3" y="46.4">8</text>
<text x="235.6" y="42.6">IO0_2</text>
<text x="235.6" y="45.2">IO0_3</text>
<text x="235.6" y="47.7">IO0_4</text>
<text x="247.9" y="47.7">IO1_4</text>
<text x="247.9" y="45.2">IO1_5</text>
<text x="247.9" y="42.6">IO1_6</text>
<text x="255.1" y="46.4">17</text>
<text x="255.1" y="43.9">18</text>
<text x="232" y="51.5">10</text>
<text x="233.3" y="49">9</text>
<text x="235.6" y="50.2">IO0_5</text>
<text x="235.6" y="52.8">IO0_6</text>
<text x="247.9" y="52.8">IO1_2</text>
<text x="247.9" y="50.2">IO1_3</text>
<text x="255.1" y="51.5">15</text>
<text x="255.1" y="49">16</text>
<text x="102.5" y="57.9">1</text>
<text x="104.8" y="59.1">GND</text>
<text x="136" y="59.1">GND</text>
<text x="136.4" y="55.1">GND</text>
<text x="142" y="54">41</text>
<text x="142.1" y="57.9">40</text>
<text x="232" y="54">11</text>
<text x="232" y="56.6">12</text>
<text x="235.6" y="55.3">IO0_7</text>
<text x="235.6" y="57.9">VSS</text>
<text x="247.9" y="57.9">IO1_0</text>
<text x="247.9" y="55.3">IO1_1</text>
<text x="255.1" y="56.6">13</text>
<text x="255.1" y="54">14</text>
<text x="102.5" y="60.4">2</text>
<text x="102.5" y="62.9">3</text>
<text x="102.5" y="65.5">4</text>
<text x="104.8" y="61.7">3V3</text>
<text x="104.8" y="64.2">EN</text>
<text x="137.4" y="64.2">IO2</text>
<text x="137.4" y="61.7">IO1</text>
<text x="142.1" y="65.5">37</text>
<text x="142.1" y="62.9">38</text>
<text x="142.1" y="60.4">39</text>
<text x="102.5" y="68">5</text>
<text x="102.5" y="70.6">6</text>
<text x="104.8" y="66.7">IO4</text>
<text x="104.8" y="69.3">IO5</text>
<text x="104.8" y="71.8">IO6</text>
<text x="135" y="69.3">RXD0</text>
<text x="135.2" y="66.7">TXD0</text>
<text x="136.1" y="71.8">IO42</text>
<text x="142.1" y="70.6">35</text>
<text x="142.1" y="68">36</text>
<text x="102.5" y="73.1">7</text>
<text x="102.5" y="75.6">8</text>
<text x="104.8" y="74.4">IO7</text>
<text x="104.8" y="76.9">IO15</text>
<text x="136.1" y="76.9">IO40</text>
<text x="136.1" y="74.4">IO41</text>
<text x="142.1" y="75.6">33</text>
<text x="142.1" y="73.1">34</text>
<text x="101.2" y="80.7">10</text>
<text x="101.2" y="83.3">11</text>
<text x="102.5" y="78.2">9</text>
<text x="104.8" y="79.4">IO16</text>
<text x="104.8" y="82">IO17</text>
<text x="136.1" y="82">IO38</text>
<text x="136.1" y="79.4">IO39</text>
<text x="142.1" y="83.3">30</text>
<text x="142.1" y="80.7">31</text>
<text x="142.1" y="78.2">32</text>
<text x="101.2" y="85.8">12</text>
<text x="101.2" y="88.3">13</text>
<text x="104.8" y="84.5">IO18</text>
<text x="104.8" y="87.1">IO8</text>
<text x="104.8" y="89.6">IO19</text>
<text x="136.1" y="89.6">IO35</text>
<text x="136.1" y="87.1">IO36</text>
<text x="136.1" y="84.5">IO37</text>
<text x="142.1" y="88.3">28</text>
<text x="142.1" y="85.8">29</text>
<text x="101.2" y="90.9">14</text>
<text x="104.8" y="92.1">IO20</text>
<text x="137.4" y="92.1">IO0</text>
<text x="142.1" y="90.9">27</text>
<text x="109.4" y="105.8" transform="rotate(-90 109.4 105.8)">15</text>
<text x="110.7" y="102.2" transform="rotate(-90 110.7 102.2)">IO3</text>
<text x="112" y="105.8" transform="rotate(-90 112 105.8)">16</text>
<text x="113.2" y="102.2" transform="rotate(-90 113.2 102.2)">IO46</text>
<text x="114.5" y="105.8" transform="rotate(-90 114.5 105.8)">17</text>
<text x="115.8" y="102.2" transform="rotate(-90 115.8 102.2)">IO9</text>
<text x="117.1" y="105.8" transform="rotate(-90 117.1 105.8)">18</text>
<text x="118.3" y="102.2" transform="rotate(-90 118.3 102.2)">IO10</text>
<text x="119.6" y="105.8" transform="rotate(-90 119.6 105.8)">19</text>
<text x="120.9" y="102.2" transform="rotate(-90 120.9 102.2)">IO11</text>
<text x="122.1" y="105.8" transform="rotate(-90 122.1 105.8)">20</text>
<text x="123.4" y="102.2" transform="rotate(-90 123.4 102.2)">IO12</text>
<text x="124.7" y="105.8" transform="rotate(-90 124.7 105.8)">21</text>
<text x="125.9" y="102.2" transform="rotate(-90 125.9 102.2)">IO13</text>
<text x="127.2" y="105.8" transform="rotate(-90 127.2 105.8)">22</text>
<text x="128.5" y="102.2" transform="rotate(-90 128.5 102.2)">IO14</text>
<text x="129.8" y="105.8" transform="rotate(-90 129.8 105.8)">23</text>
<text x="131" y="102.2" transform="rotate(-90 131 102.2)">IO21</text>
<text x="132.3" y="105.8" transform="rotate(-90 132.3 105.8)">24</text>
<text x="133.6" y="102.2" transform="rotate(-90 133.6 102.2)">IO47</text>
<text x="134.8" y="105.8" transform="rotate(-90 134.8 105.8)">25</text>
<text x="136.1" y="102.2" transform="rotate(-90 136.1 102.2)">IO48</text>
<text x="137.4" y="105.8" transform="rotate(-90 137.4 105.8)">26</text>
<text x="138.6" y="102.2" transform="rotate(-90 138.6 102.2)">IO45</text>
<text x="224.4" y="106.1">1</text>
<text x="226.7" y="107.4">1</text>
<text x="224.4" y="108.7">2</text>
<text x="224.4" y="111.2">3</text>
<text x="224.4" y="113.7">4</text>
<text x="226.7" y="109.9">2</text>
<text x="226.7" y="112.5">3</text>
<text x="262.5" y="108.7">1</text>
<text x="262.5" y="111.2">2</text>
<text x="264.8" y="109.9">1</text>
<text x="264.8" y="112.5">2</text>
<text x="224.4" y="116.3">5</text>
<text x="224.4" y="118.8">6</text>
<text x="226.7" y="115">4</text>
<text x="226.7" y="117.5">5</text>
<text x="262.5" y="116.3">4</text>
<text x="264.8" y="115">3</text>
<text x="264.8" y="117.5">4</text>
<text x="226.7" y="120.1">6</text>
</g>
</svg>
